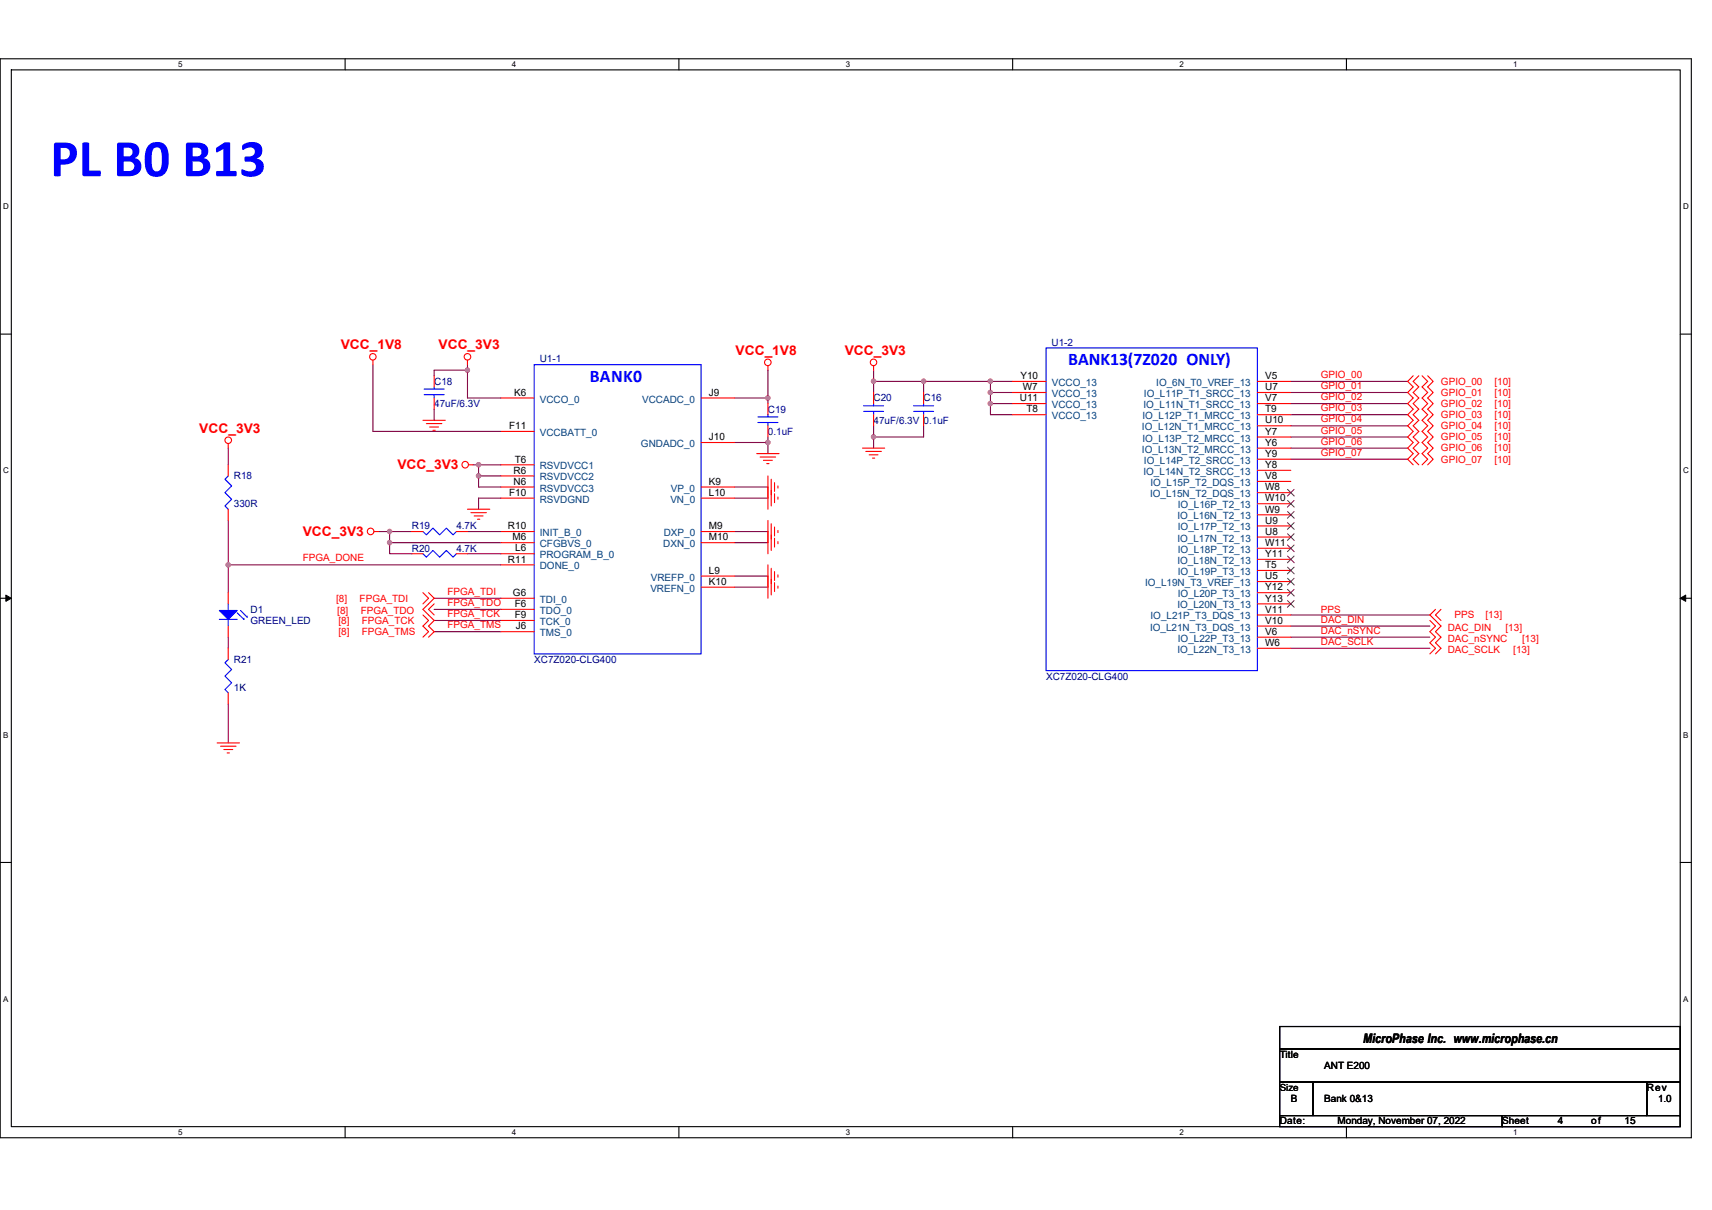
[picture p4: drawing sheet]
<svg xmlns="http://www.w3.org/2000/svg" width="297mm" height="210mm" viewBox="0 0 297 210" stroke-linecap="round" stroke-linejoin="round" font-family="sans-serif">
<path d="M0 10.2h293.5v187.2h-293.5zM2 12.1h289.5v183.4h-289.5z" fill="none" stroke="#000" stroke-width=".19"/>
<g fill="#fff">
<path d="M30.9 10.4h.8v1.6h-.8z"/>
<path d="M30.9 195.7h.8v1.6h-.8z"/>
</g>
<path d="M59.9 10.2v1.9M59.9 195.5v1.9" fill="none" stroke="#000" stroke-width=".19"/>
<g fill="#fff">
<path d="M88.8 10.4h.8v1.6h-.8z"/>
<path d="M88.8 195.7h.8v1.6h-.8z"/>
</g>
<path d="M117.8 10.2v1.9M117.8 195.5v1.9" fill="none" stroke="#000" stroke-width=".19"/>
<g fill="#fff">
<path d="M146.7 10.4h.8v1.6h-.8z"/>
<path d="M146.7 195.7h.8v1.6h-.8z"/>
</g>
<path d="M175.7 10.2v1.9M175.7 195.5v1.9" fill="none" stroke="#000" stroke-width=".19"/>
<g fill="#fff">
<path d="M204.7 10.4h.7v1.6h-.7z"/>
<path d="M204.7 195.7h.7v1.6h-.7z"/>
</g>
<path d="M233.6 10.2v1.9M233.6 195.5v1.9" fill="none" stroke="#000" stroke-width=".19"/>
<g fill="#fff">
<path d="M262.6 10.4h.7v1.6h-.7z"/>
<path d="M262.6 195.7h.7v1.6h-.7z"/>
<path d="M.5 35.1h1v1.5h-1z"/>
<path d="M292 35.1h1v1.5h-1z"/>
<path d="M.5 80.9h1v1.5h-1z"/>
<path d="M292 80.9h1v1.5h-1z"/>
</g>
<path d="M0 58h2M291.5 58h2" fill="none" stroke="#000" stroke-width=".19"/>
<g fill="#fff">
<path d="M.5 126.7h.9v1.6h-.9z"/>
<path d="M292 126.7h.9v1.6h-.9z"/>
</g>
<path d="M0 103.8h2M291.5 103.8h2" fill="none" stroke="#000" stroke-width=".19"/>
<path d="M1 103.3l1 .5-1 .6zM291.5 103.8l1-.5v1.1z" fill="#000" stroke="#000" stroke-width=".17"/>
<g fill="#fff">
<path d="M.5 172.6h.9v1.5h-.9z"/>
<path d="M292 172.6h.9v1.5h-.9z"/>
</g>
<path d="M0 149.7h2M291.5 149.7h2M222 178.1h69.5v3.9h-69.5zM222 182h69.5v5.8h-69.5zM222 187.8h5.8v5.8h-5.8zM222 193.6h38.6v1.9h-38.6zM227.8 187.8h57.9v5.8h-57.9zM260.6 193.6h30.9v1.9h-30.9zM285.7 187.8h5.8v5.8h-5.8z" fill="none" stroke="#000" stroke-width=".19"/>
<g fill="none" stroke="#800040" stroke-width=".19">
<path d="M39.6 77.8v2.9M64.7 63.3v11.6h22.2M75.3 71v1.9M81.1 63.3v.9M81.1 64.2h-5.8v1M81.1 64.2v4.9h5.8M127.4 69.1h5.8M127.4 76.8h5.8M133.2 64.2v4.9M133.2 75.8v1M133.2 76.8v1.9M133.2 69.1v.9"/>
<path d="M151.6 64.2v2M151.6 66.2v1.9M151.6 73.9v1.9M151.6 75.8v2M151.6 66.2h8.6M160.2 73.9v1.9h-8.6M171.8 70v2h3.9M171.8 68.1v1.9M171.8 70h3.9M171.8 68.1h3.9M171.8 66.2h3.9M171.8 66.2h-11.6v1.9"/>
<path d="M171.8 66.2v1.9M224 66.2h20.2M224 68.1h20.2M224 70h20.2M224 72h20.2M224 73.9h20.2M224 75.8h20.2M224 77.8h20.2M224 79.7h20.2M39.6 98h47.3M39.6 90.3v7.7M39.6 98v4.8"/>
<path d="M65.7 92.2h1.9M67.6 92.2h3.9M67.6 94.2v1.9h3.9M67.6 92.2v2M67.6 94.2h19.3M81.1 96.1h5.8M81.1 92.2h5.8M82.1 80.7h.9M83 80.7h3.9M83 82.6h3.9M83 82.6v1.9h3.9M83 80.7v1.9"/>
<path d="M86.9 86.4h-3.9v2M127.4 100h5.8M127.4 94.2h5.8M127.4 92.2h5.8M127.4 86.4h5.8M127.4 84.5h5.8M39.6 110.6v1.9M75.3 103.8h11.6M75.3 105.7h11.6M75.3 107.7h11.6M75.3 109.6h11.6M127.4 101.9h5.8"/>
<path d="M224 110.6h24.1M224 112.5h24.1M224 108.6h24.1M224 106.7h24.1M39.6 122.2v6.7"/>
</g>
<g fill="#f0f" stroke="#f0f" stroke-width=".19">
<circle cx="171.8" cy="70" r=".38"/>
<circle cx="171.8" cy="68.1" r=".38"/>
<circle cx="160.3" cy="66.2" r=".38"/>
<circle cx="151.6" cy="66.2" r=".38"/>
<circle cx="151.6" cy="75.8" r=".38"/>
<circle cx="171.8" cy="66.2" r=".38"/>
<circle cx="83" cy="82.6" r=".38"/>
<circle cx="83" cy="80.6" r=".38"/>
<circle cx="67.6" cy="94.2" r=".38"/>
<circle cx="67.6" cy="92.2" r=".38"/>
<circle cx="39.6" cy="98" r=".38"/>
<circle cx="81.1" cy="64.2" r=".38"/>
<circle cx="133.2" cy="69.1" r=".38"/>
<circle cx="133.2" cy="76.8" r=".38"/>
</g>
<g fill="none" stroke="#f00" stroke-width=".19">
<path d="M39.6 77v.8M64.7 62.5v.8M73.4 72.9h3.9M74 73.5h2.7M74.5 74.1h1.6M75.1 74.7h.4M75.3 65.2v1.9M75.3 69.1v1.9M81.1 62.5v.8M86.9 74.9h5.8M86.9 69.1h5.8M121.6 76.8h5.8"/>
<path d="M121.6 69.1h5.8M131.3 78.7h3.9M131.9 79.3h2.7M132.5 79.9h1.5M133.2 63.5v.7M133.2 70v2M133.2 73.9v1.9M149.6 77.8h3.9M150.2 78.3h2.7M150.8 78.9h1.5M151.4 79.5h.4M151.6 63.5v.7"/>
<path d="M151.6 68.1v1.9M151.6 72v1.9M160.2 68.1v1.9M160.2 72v1.9M175.7 66.2h5.8M175.7 68.1h5.8M175.7 70h5.8M175.7 72h5.8M218.2 66.2h5.8M218.2 68.1h5.8M218.2 70h5.8M218.2 72h5.8"/>
<path d="M218.2 73.9h5.8M218.2 75.8h5.8M218.2 77.8h5.8M218.2 79.7h5.8M245.2 65.2l-1 1 1 .9-1 1 1 1-1 .9 1 1-1 1 1 .9-1 1 1 1-1 .9 1 1-1 1 1 .9-1 1 1 1M246.2 65.2l-1 1 1 .9-1 1 1 1-1 .9 1 1-1 1 1 .9-1 1 1 1-1 .9 1 1-1 1 1 .9-1 1 1 1M246.7 65.2l1 1-1 .9 1 1-1 1 1 .9-1 1 1 1-1 .9 1 1-1 1 1 .9-1 1 1 1-1 .9 1 1-1 1M247.7 65.2l1 1-1 .9 1 1-1 1 1 .9-1 1 1 1-1 .9 1 1-1 1 1 .9-1 1 1 1-1 .9 1 1-1 1M39.6 88.4v1.9M39.6 80.7v1.9M64.9 92.2h.8M71.5 96.1h1.9"/>
<path d="M71.5 92.2h1.9M79.2 96.1h1.9M79.2 92.2h1.9M81.1 88.4h3.9M81.3 80.7h.8M81.7 89h2.7M82.3 89.5h1.5M82.8 90.1h.4M86.9 98h5.8M86.9 86.4h5.8M86.9 84.5h5.8M86.9 82.6h5.8"/>
<path d="M86.9 92.2h5.8M86.9 80.7h5.8M86.9 94.2h5.8M86.9 96.1h5.8M121.6 92.2h5.8M121.6 100h5.8M121.6 86.4h5.8M121.6 94.2h5.8M121.6 84.5h5.8M133 80.5h.4M133.2 90.3v3.9M133.2 92.2v3.9"/>
<path d="M133.2 98v3.9M133.2 82.6v3.8M133.2 100v3.8M133.2 84.5v3.9M133.8 90.9v2.7M133.8 92.8v2.7M133.8 98.6v2.7M133.8 83.2v2.7M133.8 85.1v2.7M134.4 91.5v1.5M134.4 93.4v1.5M134.4 99.2v1.5"/>
<path d="M134.4 83.8v1.5M134.4 85.7v1.5M135 92.1v.3M135 94v.4M135 99.8v.4M135 84.3v.4M135 86.3v.3M218.2 81.6h5.8M218.2 83.5h5.8M218.2 85.5h5.8M218.2 87.4h5.8M218.2 89.3h5.8"/>
<path d="M218.2 91.3h5.8M218.2 93.2h5.8M218.2 95.1h5.8M218.2 97.1h5.8M218.2 99h5.8M39.6 108.6v2M39.6 102.8v2M39.6 112.5v1.9M73.4 106.7l1 1-1 .9 1 1-1 1M73.4 102.8l1 1-1 1M74.4 102.8l.9 1-1.9 1.9 1.9 2-.9 .9 .9 1-.9 1M75.3 104.8l-.9 .9 .9 1"/>
<path d="M86.9 107.7h5.8M86.9 109.6h5.8M86.9 103.8h5.8M86.9 105.7h5.8M121.6 101.9h5.8M133.8 100.5v2.8M134.4 101.1v1.6M135 101.7v.4M218.2 100.9h5.8M218.2 102.8h5.8M218.2 104.8h5.8M218.2 106.7h5.8"/>
<path d="M218.2 108.6h5.8M218.2 110.6h5.8M218.2 112.5h5.8M248.1 107.7l1 .9-1 1 1 1-1 .9 1 1-1 1M249.1 105.7l-1 1 1.9 1.9-.9 1 .9 1-.9 .9 .9 1-.9 1M250 105.7l-.9 1 .9 1M37.7 128.9h3.8M38.3 129.5h2.7M38.8 130.1h1.6M39.4 130.7h.4M39.6 120.2v2"/>
<circle cx="39.6" cy="76.4" r=".57"/>
<circle cx="64.7" cy="61.9" r=".57"/>
<circle cx="81.1" cy="61.9" r=".57"/>
<circle cx="133.2" cy="62.9" r=".57"/>
<circle cx="151.6" cy="62.9" r=".57"/>
<circle cx="64.3" cy="92.2" r=".57"/>
<circle cx="80.7" cy="80.6" r=".57"/>
</g>
<g fill="none" stroke="#00f" stroke-width=".19">
<path d="M73.6 68.5h3.5M73.6 67.5h3.5M75.3 67.1v.4M75.3 68.5v.6M92.7 63.3h28.9v50.2h-28.9zM131.5 73.3h3.5M131.5 72.3h3.5M133.2 72v.3M133.2 73.3v.6M149.8 71.4h3.5M149.8 70.4h3.5M151.6 70v.4"/>
<path d="M151.6 71.4v.6M158.5 71.4h3.5M158.5 70.4h3.5M160.2 70v.4M160.2 71.4v.6M181.5 60.4h36.7v56h-36.7zM39.6 82.6l-.6 .6 1.2 1.1-1.2 1.2 1.2 1.1-1.2 1.2 .6 .6M73.4 96.1l.6 .6 1.1-1.2 1.2 1.2 1.1-1.2 1.2 1.2 .6-.6M73.4 92.2l.6 .6 1.1-1.1 1.2 1.1 1.1-1.1 1.2 1.1 .6-.6M38.1 107.5h3M39.6 104.8v1.1M39.6 107.5v1.1"/>
<path d="M39.6 114.4l-.6 .6 1.2 1.2-1.2 1.1 1.2 1.2-1.2 1.2 .6 .5M41.1 106.3l1.2 1.2v-.2M41.7 105.9l1.2 1.2v-.2"/>
</g>
<path d="M38.1 105.9h3l-1.5 1.6z" fill-rule="evenodd" fill="#00f" stroke="#00f" stroke-width=".19"/>
<g fill="none" stroke="#804000" stroke-width=".17">
<path d="M223.4 84.9l1.2 1.2M223.4 86.8l1.2 1.2M223.4 88.8l1.2 1.1M223.4 90.7l1.2 1.2M223.4 92.6l1.2 1.2M223.4 94.6l1.2 1.1M223.4 96.5l1.2 1.2M223.4 98.4l1.2 1.2M224.5 84.9l-1.1 1.2M224.5 86.8l-1.1 1.2M224.5 88.8l-1.1 1.1M224.5 90.7l-1.1 1.2"/>
<path d="M224.5 92.6l-1.1 1.2M224.5 94.6l-1.1 1.1M224.5 96.5l-1.1 1.2M224.5 98.4l-1.1 1.2M223.4 100.4l1.2 1.1M223.4 102.3l1.2 1.1M223.4 104.2l1.2 1.2M224.5 100.4l-1.1 1.1M224.5 102.3l-1.1 1.1M224.5 104.2l-1.1 1.2"/>
</g>
<text font-size="9.2" fill="#00f" x="8.7" y="30.6">PL B0 B13</text>
<g font-size="3.1" fill="#00f">
<text x="185.4" y="63.3">BANK13(7Z020 ONLY)</text>
<text x="102.3" y="66.2">BANK0</text>
</g>
<g font-size="2.3" fill="#f00">
<text x="59.1" y="60.6">VCC_1V8</text>
<text x="76.1" y="60.6">VCC_3V3</text>
<text x="127.6" y="61.6">VCC_1V8</text>
<text x="146.6" y="61.6">VCC_3V3</text>
<text x="34.6" y="75.1">VCC_3V3</text>
<text x="69" y="81.4">VCC_3V3</text>
<text x="52.5" y="93">VCC_3V3</text>
</g>
<text font-size="2.3" x="236.5" y="181.1">MicroPhase Inc. www.microphase.cn</text>
<g font-size="1.7" fill="#000080">
<text x="93.7" y="62.9">U1-1</text>
<text x="182.5" y="60">U1-2</text>
<text x="75.3" y="66.8">C18</text>
<text x="75.3" y="70.6">47uF/6.3V</text>
<text x="133.2" y="71.6">C19</text>
<text x="151.6" y="69.7">C20</text>
<text x="160.2" y="69.7">C16</text>
<text x="133.2" y="75.4">0.1uF</text>
<text x="151.6" y="73.5">47uF/6.3V 0.1uF</text>
<text x="40.6" y="83.2">R18</text>
<text x="40.6" y="88">330R</text>
<text x="71.5" y="95.7">R20</text>
<text x="71.5" y="91.9">R19</text>
<text x="79.2" y="95.7">4.7K</text>
<text x="79.2" y="91.9">4.7K</text>
<text x="43.5" y="106.3">D1</text>
<text x="43.5" y="108.3">GREEN_LED</text>
<text x="40.6" y="115">R21</text>
<text x="40.6" y="119.8">1K</text>
<text x="92.7" y="115">XC7Z020-CLG400</text>
<text x="181.5" y="117.9">XC7Z020-CLG400</text>
</g>
<g font-size="1.7">
<text x="177.1" y="65.8">Y10</text>
<text x="219.5" y="65.8">V5</text>
<text x="89.2" y="68.7">K6</text>
<text x="123" y="68.7">J9</text>
<text x="176.9" y="69.6">U11</text>
<text x="177.5" y="67.7">W7</text>
<text x="178.1" y="71.6">T8</text>
<text x="219.5" y="69.6">V7</text>
<text x="219.5" y="71.6">T9</text>
<text x="219.5" y="67.7">U7</text>
<text x="88.3" y="74.5">F11</text>
<text x="123" y="76.4">J10</text>
<text x="219.5" y="75.4">Y7</text>
<text x="219.5" y="73.5">U10</text>
<text x="219.5" y="77.4">Y6</text>
<text x="89.1" y="82.2">R6</text>
<text x="89.3" y="80.3">T6</text>
<text x="219.5" y="81.2">Y8</text>
<text x="219.5" y="79.3">Y9</text>
<text x="219.5" y="83.1">V8</text>
<text x="88.3" y="86">F10</text>
<text x="89.1" y="84.1">N6</text>
<text x="123" y="84.1">K9</text>
<text x="123" y="86">L10</text>
<text x="219.5" y="85.1">W8</text>
<text x="219.5" y="88.9">W9</text>
<text x="219.5" y="87">W10</text>
<text x="88.1" y="91.8">R10</text>
<text x="88.9" y="93.8">M6</text>
<text x="89.4" y="95.7">L6</text>
<text x="123" y="91.8">M9</text>
<text x="123" y="93.8">M10</text>
<text x="219.5" y="92.8">U8</text>
<text x="219.5" y="90.9">U9</text>
<text x="219.5" y="94.7">W11</text>
<text x="88.1" y="97.6">R11</text>
<text x="123" y="101.5">K10</text>
<text x="123" y="99.6">L9</text>
<text x="219.5" y="100.5">U5</text>
<text x="219.5" y="96.7">Y11</text>
<text x="219.5" y="98.6">T5</text>
<text x="89" y="103.4">G6</text>
<text x="89.3" y="107.3">F9</text>
<text x="89.3" y="105.3">F6</text>
<text x="219.5" y="104.4">Y13</text>
<text x="219.5" y="106.3">V11</text>
<text x="219.5" y="102.4">Y12</text>
<text x="89.5" y="109.2">J6</text>
<text x="219.5" y="108.2">V10</text>
<text x="219.5" y="112.1">W6</text>
<text x="219.5" y="110.2">V6</text>
<text x="222" y="183.6">Title</text>
<text x="229.8" y="185.5">ANT E200</text>
<text x="222" y="189.3">Size</text>
<text x="224" y="191.3">B</text>
<text x="229.8" y="191.3">Bank 0&amp;13</text>
<text x="285.7" y="189.3">Rev</text>
<text x="287.7" y="191.3">1.0</text>
<text x="222" y="195.1">Date:</text>
<text x="232.1" y="195.1">Monday, November 07, 2022</text>
<text x="260.6" y="195.1">Sheet</text>
<text x="270.3" y="195.1">4</text>
<text x="276.1" y="195.1">of</text>
<text x="281.9" y="195.1">15</text>
</g>
<g font-size="1.7" fill="#f00">
<text x="229.2" y="65.6">GPIO_00</text>
<text x="229.2" y="67.5">GPIO_01</text>
<text x="229.2" y="69.4">GPIO_02</text>
<text x="229.2" y="71.4">GPIO_03</text>
<text x="250" y="66.8">GPIO_00</text>
<text x="250" y="68.7">GPIO_01</text>
<text x="250" y="70.6">GPIO_02</text>
<text x="259.3" y="66.8">[10]</text>
<text x="259.3" y="68.7">[10]</text>
<text x="259.3" y="70.6">[10]</text>
<text x="229.2" y="73.3">GPIO_04</text>
<text x="229.2" y="75.2">GPIO_05</text>
<text x="229.2" y="77.2">GPIO_06</text>
<text x="250" y="72.6">GPIO_03</text>
<text x="250" y="74.5">GPIO_04</text>
<text x="250" y="76.4">GPIO_05</text>
<text x="259.3" y="72.6">[10]</text>
<text x="259.3" y="74.5">[10]</text>
<text x="259.3" y="76.4">[10]</text>
<text x="229.2" y="79.1">GPIO_07</text>
<text x="250" y="78.3">GPIO_06</text>
<text x="250" y="80.3">GPIO_07</text>
<text x="259.3" y="78.3">[10]</text>
<text x="259.3" y="80.3">[10]</text>
<text x="52.5" y="97.4">FPGA_DONE</text>
<text x="58.3" y="104.4">[8]</text>
<text x="58.5" y="106.5">[8]</text>
<text x="62.4" y="104.4">FPGA_TDI</text>
<text x="62.6" y="106.5">FPGA_TDO</text>
<text x="77.6" y="103.2">FPGA_TDI</text>
<text x="77.6" y="105.2">FPGA_TDO</text>
<text x="77.6" y="107.1">FPGA_TCK</text>
<text x="229.2" y="106.3">PPS</text>
<text x="252.3" y="107.3">PPS</text>
<text x="257.7" y="107.3">[13]</text>
<text x="58.7" y="110.2">[8]</text>
<text x="58.7" y="108.3">[8]</text>
<text x="62.8" y="110.2">FPGA_TMS</text>
<text x="62.8" y="108.3">FPGA_TCK</text>
<text x="77.6" y="109">FPGA_TMS</text>
<text x="229.2" y="110">DAC_nSYNC</text>
<text x="229.2" y="111.9">DAC_SCLK</text>
<text x="229.2" y="108.1">DAC_DIN</text>
<text x="251.2" y="111.4">DAC_nSYNC</text>
<text x="251.2" y="113.3">DAC_SCLK</text>
<text x="251.2" y="109.4">DAC_DIN</text>
<text x="261.2" y="109.4">[13]</text>
<text x="262.6" y="113.3">[13]</text>
<text x="264.1" y="111.4">[13]</text>
</g>
<g font-size="1.7" fill="#004080">
<text x="93.7" y="69.8">VCCO_0</text>
<text x="111.4" y="69.8">VCCADC_0</text>
<text x="182.5" y="67">VCCO_13</text>
<text x="182.5" y="68.9">VCCO_13</text>
<text x="182.5" y="70.8">VCCO_13</text>
<text x="198.4" y="70.8">IO_L11N_T1_SRCC_13</text>
<text x="198.5" y="68.9">IO_L11P_T1_SRCC_13</text>
<text x="200.6" y="67">IO_6N_T0_VREF_13</text>
<text x="93.7" y="75.6">VCCBATT_0</text>
<text x="111.2" y="77.6">GNDADC_0</text>
<text x="182.5" y="72.7">VCCO_13</text>
<text x="198.1" y="74.7">IO_L12N_T1_MRCC_13</text>
<text x="198.2" y="72.7">IO_L12P_T1_MRCC_13</text>
<text x="198.2" y="76.6">IO_L13P_T2_MRCC_13</text>
<text x="93.7" y="83.4">RSVDVCC2</text>
<text x="93.7" y="81.4">RSVDVCC1</text>
<text x="198.1" y="78.5">IO_L13N_T2_MRCC_13</text>
<text x="198.4" y="82.4">IO_L14N_T2_SRCC_13</text>
<text x="198.5" y="80.5">IO_L14P_T2_SRCC_13</text>
<text x="93.7" y="87.2">RSVDGND</text>
<text x="93.7" y="85.3">RSVDVCC3</text>
<text x="116.3" y="87.2">VN_0</text>
<text x="116.4" y="85.3">VP_0</text>
<text x="199.5" y="86.3">IO_L15N_T2_DQS_13</text>
<text x="199.6" y="84.3">IO_L15P_T2_DQS_13</text>
<text x="204.4" y="88.2">IO_L16P_T2_13</text>
<text x="93.7" y="93">INIT_B_0</text>
<text x="93.7" y="95">CFGBVS_0</text>
<text x="115.1" y="95">DXN_0</text>
<text x="115.2" y="93">DXP_0</text>
<text x="204.3" y="90.1">IO_L16N_T2_13</text>
<text x="204.3" y="94">IO_L17N_T2_13</text>
<text x="204.4" y="92.1">IO_L17P_T2_13</text>
<text x="204.4" y="95.9">IO_L18P_T2_13</text>
<text x="93.7" y="98.8">DONE_0</text>
<text x="93.7" y="96.9">PROGRAM_B_0</text>
<text x="112.9" y="100.8">VREFP_0</text>
<text x="198.7" y="101.7">IO_L19N_T3_VREF_13</text>
<text x="204.3" y="97.9">IO_L18N_T2_13</text>
<text x="204.4" y="99.8">IO_L19P_T3_13</text>
<text x="93.7" y="104.6">TDI_0</text>
<text x="93.7" y="106.5">TDO_0</text>
<text x="112.8" y="102.7">VREFN_0</text>
<text x="199.6" y="107.5">IO_L21P_T3_DQS_13</text>
<text x="204.3" y="105.6">IO_L20N_T3_13</text>
<text x="204.4" y="103.6">IO_L20P_T3_13</text>
<text x="93.7" y="108.5">TCK_0</text>
<text x="93.7" y="110.4">TMS_0</text>
<text x="199.5" y="109.4">IO_L21N_T3_DQS_13</text>
<text x="204.3" y="113.3">IO_L22N_T3_13</text>
<text x="204.4" y="111.4">IO_L22P_T3_13</text>
</g>
<g font-size="1.4">
<text x="30.9" y="11.7">5</text>
<text x="88.8" y="11.7">4</text>
<text x="146.7" y="11.7">3</text>
<text x="204.7" y="11.7">2</text>
<text x="262.6" y="11.7">1</text>
<text x=".5" y="36.3">D</text>
<text x="292" y="36.3">D</text>
<text x=".5" y="82.1">C</text>
<text x="292" y="82.1">C</text>
<text x=".5" y="128">B</text>
<text x="292" y="128">B</text>
<text x=".5" y="173.8">A</text>
<text x="292" y="173.8">A</text>
<text x="30.9" y="197">5</text>
<text x="88.8" y="197">4</text>
<text x="146.7" y="197">3</text>
<text x="204.7" y="197">2</text>
<text x="262.6" y="197">1</text>
</g>
</svg>
